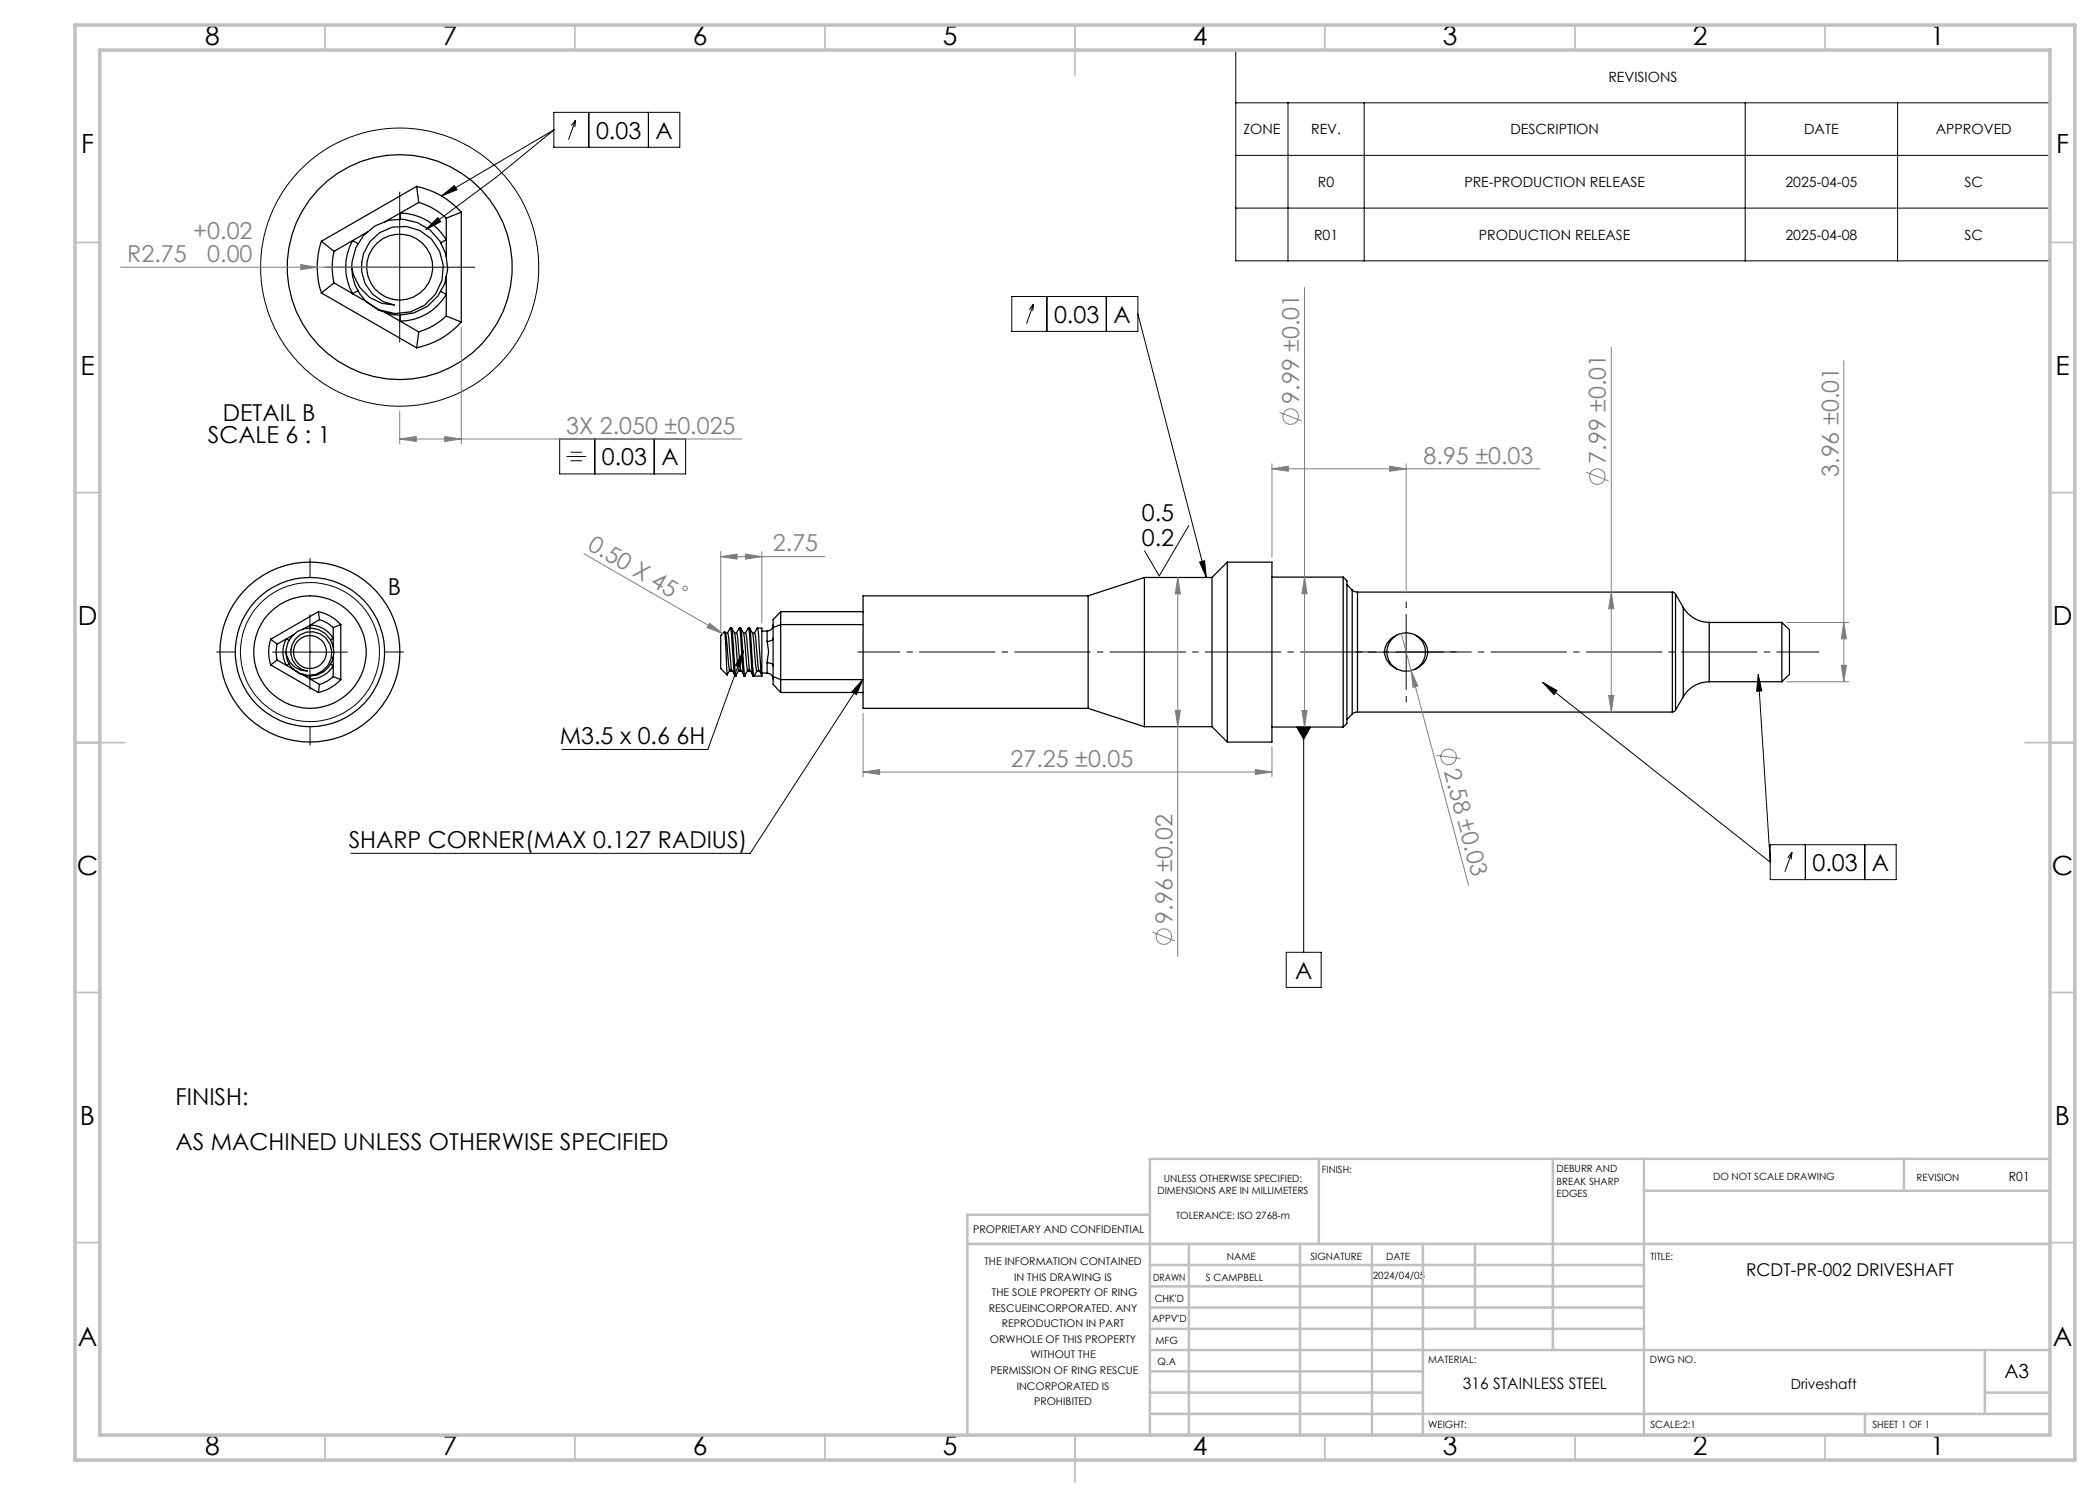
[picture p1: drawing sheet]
<svg xmlns="http://www.w3.org/2000/svg" width="420mm" height="297mm" viewBox="0 0 420 297" stroke-linecap="round" stroke-linejoin="round" font-family="sans-serif">
<g fill="none" stroke="#000" stroke-width=".25">
<path d="M83.3 37.3a16.1 16.1 0 0 1 9 5.1M83.3 37.3l-19 11M83.3 37.3l.4 3.2M64.3 48.3a16.2 16.2 0 0 0 0 10.3M64.3 48.3l2.5 2M64.3 58.6l19 11M66.8 50.3a13 13 0 0 0 0 6.3M66.8 56.6l-2.5 2M66.8 56.6l3.7 2.1M70.3 53.4a9.6 9.6 0 0 1 12.1-9.2 9.6 9.6 0 0 1 5.9 14 9.6 9.6 0 0 1-15.1 2.1M70.5 48.1a10.9 10.9 0 0 0 0 10.6M70.5 48.1l1.2 .7"/>
<path d="M70.5 58.7l2.7 1.6M70.5 48.1l-3.7 2.2M71.6 58.1l-1.1 .6M73.7 46.3l-3.2 1.8M74 48.3a8.3 8.3 0 0 1 8.9-2.7 8.3 8.3 0 0 1 5.8 7.5 9.2 9.2 0 0 1-9 9.6 9.2 9.2 0 0 1-9.4-9.3 8.6 8.6 0 0 0 8.5 7.6 7.8 7.8 0 0 1-4.8-12.7zM80 42.6a10.8 10.8 0 0 1 9.3 5.3l-1.2 .7M80 42.6v1.3M80 42.6l-3 1.8M83.7 40.5a13.4 13.4 0 0 1 5.6 3.1M83.7 40.5l-3.7 2.1M88.1 58.2l1.2 .7a10.8 10.8 0 0 1-9.3 5.3M89.3 43.6v7.7"/>
<path d="M89.3 55.3v7.9M92.3 42.4l-3 1.2M92.3 42.4v22M76.9 62.4l3.1 1.8M80 63v1.2M80 64.2l3.7 2.2M83.7 66.4l-.4 3.2M89.3 63.2a14.1 14.1 0 0 1-5.6 3.2M89.3 63.2l3 1.2M92.3 64.4a16.1 16.1 0 0 1-9 5.2M217.6 119.2v22.5M217.6 119.2h-45v22.5h45"/>
<path d="M228.9 115.5v29.8M228.9 115.5h13.5M228.9 115.5l-11.3 3.7M242.4 115.5v29.8M245.5 112.4h8.9v36h-8.9M245.5 112.4v36M245.5 112.4l-3.1 3.1M254.4 115.4h14.2M268.6 115.4v30M268.6 115.4l.8 .8v28.5l-.8 .7M269.4 116.9l1 1.1M270.4 118l.5 .3 .6 .1"/>
<path d="M270.4 118v24.8M271.5 118.4v24M271.5 118.4h63M334.5 118.4l.6 .4M334.5 118.4v24M335.1 118.8v23.2M335.1 118.8l1.6 2.7M54.2 127.8a8 8 0 0 0 0 5.2M54.2 127.8l1.2 1M54.2 133l9.5 5.5M55.4 128.8a7.2 7.2 0 0 0 0 3.2M55.4 132l-1.2 1"/>
<path d="M55.4 132l1.9 1.1M57.2 130.4a4.6 4.6 0 0 0 1.4 3.4M57.2 130.4a4.3 4.3 0 0 0 4.3 3.8 4 4 0 0 1-2.8-5.9 4 4 0 0 1 6.5-.7 4.5 4.5 0 0 1-.3 6.3 4.5 4.5 0 0 1-6.3-.1M57.2 130.4a4.8 4.8 0 0 1 6-4.6 4.8 4.8 0 0 1 3 7 4.8 4.8 0 0 1-7.6 1M57.3 127.8a5.3 5.3 0 0 0 0 5.3M57.3 127.8l.6 .3M57.3 133.1l1.3 .7M57.3 127.8l-1.9 1M57.8 132.7l-.5 .4M58.8 126.9l-1.5 .9M60.5 134.9l3.4 2M62.1 125a5.3 5.3 0 0 1 4.5 2.7l-.5 .3"/>
<path d="M62.1 125v.7M62.1 125l-1.6 .9M63.7 122.3a8.2 8.2 0 0 1 4.5 2.6M63.7 122.3l-9.5 5.5M63.7 122.3l.2 1.6M63.9 123.9a6.7 6.7 0 0 1 2.7 1.6M63.9 123.9l-1.8 1.1M63.9 136.9l-.2 1.6M66.1 132.8l.5 .4a5.5 5.5 0 0 1-4.5 2.6v-.6M66.6 135.3a6.2 6.2 0 0 1-2.7 1.6M66.6 125.5v3.9M66.6 131.3v4"/>
<path d="M66.6 135.3l1.6 .6M68.2 135.9a8.8 8.8 0 0 1-4.5 2.6M68.2 124.9l-1.6 .6M68.2 124.9v11M144.9 126.4l-.8 .7v6.6l1.4 1.3M144.9 126.4l.6 8.6M145 126.4l.1 .2M145.1 126.6l.8 7.5 .1 .1h.4M145.1 126.6h.4M146 125.6l-.5 1 .2 .9 .6 6.3M146.1 133.9l-.5 .8M146.1 125.7l.2 1 .5 7.6 .2 .9h.2"/>
<path d="M146.1 125.6h.2M146.3 133.9l.6 .9M146.3 125.7l.2 1 .4 6.6 .3 1.9 .1-.4M146.3 125.6l.6 1M146.9 126.6l.8 7.5 .1 .1h.4M146.9 126.6h.4M147.8 125.6l-.5 1 .2 .9 .6 6.3M147.9 133.9l-.6 .9M147.9 125.7l.2 1 .5 7.6 .2 .9h.2M147.9 125.6h.2M148.1 133.9l.6 .9M148.1 125.7l.2 1 .4 6.6 .3 1.9 .1-.4"/>
<path d="M148.1 125.6l.6 1M148.7 126.6l.8 7.5 .1 .1h.4M148.7 126.6h.4M149.6 125.6l-.5 1 .2 .9 .6 6.3M149.7 133.9l-.6 .9M149.7 125.7l.2 1 .6 8.3 .1 .2h1.8M149.7 125.6h.2M149.9 133.9l.6 .9M149.9 125.7l.2 1 .4 6.6 .3 1.9 .6-1M149.9 125.6l.6 1M150.5 126.6h.4M150.5 126.6l.6 6.1 .3 1.5"/>
<path d="M151.4 134.2h.4M151.4 125.6l-.5 1a2.25 2.25 0 0 1 .3 1.7l.5 5.5M151.5 125.7l.2 1 .5 7.6 .2 .9M151.5 125.6h.9v9.6M151.7 133.9l.6 .9M152.4 126.2h1M152.4 134.6h1M153.4 126.2v2.1M153.4 128.3a8.8 8.8 0 0 1 0 4.2M153.4 132.5a1.04 1.04 0 0 1 1.2 .7M153.4 134.6a1.2 1.2 0 0 1 1.2 1.2M153.4 132.5v2.1"/>
<path d="M154.6 135.3v1.6l1.5 1.6M154.6 125a1.2 1.2 0 0 1-1.2 1.2M154.6 127.7a1.08 1.08 0 0 1-1.2 .6M154.6 125.5v9.8M154.6 135.3l1.5 .6M156.1 122.3v2.6M156.1 122.3l-1.5 1.6v1.6M156.1 135.9v2.6M156.1 124.9l-1.5 .6M156.1 124.9v11M156.1 135.9h16.5M156.1 124.9h16.5"/>
<path d="M156.1 122.3h16.5M156.1 138.5h16.5M279.3 127.1a3.6 3.6 0 0 0-2.4 3.3 3.6 3.6 0 0 0 2.4 3.4M279.3 127.1a3.9 3.9 0 0 0 0 6.7M279.3 133.8a3.9 3.9 0 0 0 3.9 0M279.3 127.1a3.8 3.8 0 0 1 3.9 0M283.2 127.1a3.6 3.6 0 0 1 2.4 3.3 3.6 3.6 0 0 1-2.4 3.4M283.2 127.1a3.9 3.9 0 0 1 0 6.7M336.7 121.5a6 6 0 0 0 5.1 3M336.7 121.5v17.8M336.7 139.3l-1.6 2.7M341.8 136.3a6 6 0 0 0-5.1 3"/>
<path d="M341.8 124.5v11.8M341.8 124.5h14.6M341.8 136.3h14.6M356.4 124.5l1.5 1.5v8.9l-1.5 1.4M356.4 124.5v11.8M217.6 141.7l11.3 3.6M228.9 145.3h13.5M242.4 145.3l3.1 3.1M254.4 145.4h14.2M270.4 142.8l-1 1.1M271.5 142.4h-.4l-.7 .4M271.5 142.4h63"/>
<path d="M335.1 142l-.6 .4"/>
<circle cx="79.9" cy="53.4" r="22.5"/>
<circle cx="80" cy="53.4" r="6.6"/>
<circle cx="62" cy="130.4" r="14.9"/>
<circle cx="62" cy="130.4" r="11.2"/>
<circle cx="62" cy="130.4" r="18"/>
<circle cx="62" cy="130.4" r="3.3"/>
</g>
<g fill="none" stroke="#000" stroke-width=".2">
<path d="M247.2 10h162.8v42.2h-162.8zM79.9 38.4v30M88.3 39.2l2.6-2.1 .5 .9zM110.8 22.5h25.2v7h-25.2zM110.8 26h.1M110.8 26l-11.7 9.6-13.9 10.3M110.8 26l-22.5 13.2M115.1 24l-.8 1.1M115.1 24l-.1 1.4M115.1 24l-1.4 3.9M117.8 22.5v7M129.7 22.5v7"/>
<path d="M247.2 20.6h162.8M247.2 31.1h162.8M257.6 20.6v31.6M272.8 20.6v31.6M349 20.6v31.6M379.5 20.6v31.6M64.9 53.4h30M87.6 43.5l.6 .8-3 1.6zM202.4 59.3h25.2v7h-25.2zM209.4 59.3v7M221.3 59.3v7M247.2 41.6h162.8"/>
<path d="M206.7 60.8l-.9 1.1M206.7 60.8l-.1 1.4M206.7 60.8l-1.4 3.9M227.6 62.8l13.7 52.7M111.9 87.8h25.2v7h-25.2zM113.3 91.3h3.9M114.1 90.4h2.3M114.1 92.1h2.3M119 87.8v7M130.8 87.8v7M237.7 105.2l-5.9 10-2.9-5M239.9 112.4l1-.3 .4 3.4z"/>
<path d="M54.5 130.4h15M62 122.9v15M148.7 130.2l-.7 3.3-.9-.4zM148.7 130.2l-7.1 19.7h-29.2M172.6 135.9l-1.3 3-.9-.5zM172.6 135.9l-22.6 34.8h-79.8M273.7 130.4h15M281.2 122.9v15M308.5 136.5l2.9 1.6-.6 .8zM351.6 134.9l.8 3.3-1.1 .1zM351.6 134.9l2.4 37.5-45.5-35.9M259.3 145.4h2.8l-1.4 2.4z"/>
<path d="M260.7 145.4v45.1M354 168.9h25.2v7h-25.2zM358.4 170.5l-.9 1.1M358.4 170.5l-.2 1.4M358.4 170.5l-1.4 3.9M361.1 168.9v7M373 168.9v7M257.2 190.5h7v7h-7z"/>
<circle cx="79.9" cy="53.4" r="27.8"/>
<circle cx="62" cy="130.4" r="13.9"/>
</g>
<g fill="none" stroke="#808080" stroke-width=".2">
<path d="M24.1 53.4h55.8M60.1 52.9l3.3 .5-3.3 .5zM260.9 57.5v87.9M92.3 65.4v23.4M322.3 69.5v72.9M368.8 72.1v64.2M79.9 87.8l3.4-.5v1zM79.9 82.2v6.6M79.9 87.8h68.5M88.9 87.3l3.4 .5-3.4 .5zM254.4 93.8l3.3-.6v1.1zM254.4 92.7v18.7"/>
<path d="M254.4 93.8h53.6M255.9 82.4l4.5 1.8M277.9 93.2l3.3 .6-3.3 .5zM281.2 92.7v25.3M317.3 94.4l4.4 1.8M116.8 110.7l27.7 16M144.1 111.3l3.3-.5v1zM144.1 110.3v15.8M144.1 111.3h20.8M149.1 110.8l3.3 .5-3.3 .5zM152.4 110.3v14.3M235.5 115.5l.6 3.3h-1z"/>
<path d="M235.5 115.5v75.8M260.9 115.4l.5 3.3h-1zM322.3 118.4l.5 3.3h-1.1zM141.9 124.6l2.6 2.1-3.1-1.2zM280.2 126.7l2 7.5M282.2 134.2l1.4 3-1 .3zM282.2 134.2l11.5 42.9M282.3 134.1l-1 .2M321.7 139.1h1.1l-.5 3.3zM357.4 124.5h12.4M357.4 136.3h12.4M368.3 133.1h1l-.5 3.2z"/>
<path d="M368.8 124.5l.5 3.3h-1zM172.6 154.4l3.3-.5v1zM172.6 142.7v12.7M172.6 154.4h81.8M235.1 142.1h1l-.6 3.2zM251.1 153.9l3.3 .5-3.3 .5zM254.4 149.4v6M260.4 142.1h1l-.5 3.3zM287.3 151.1l4.8 .6M230.5 186.4l4.5 1.8"/>
<circle cx="258.1" cy="83.3" r="1.55"/>
<circle cx="319.5" cy="95.3" r="1.55"/>
<circle cx="137" cy="117.7" r=".45"/>
<circle cx="289.7" cy="151.4" r="1.55"/>
<circle cx="232.8" cy="187.3" r="1.56"/>
</g>
<path d="M62 115.4v-3.8M47 130.4h-3.7M77 130.4h3.8M62 145.4v3.7" fill="none" stroke="#000" stroke-width=".2" stroke-dasharray="15.2 1.3 1.3 1.3" stroke-linecap="butt"/>
<path d="M171.5 130.4h192.3" fill="none" stroke="#000" stroke-width=".2" stroke-dasharray="15.2 1.3 1.3 1.3" stroke-dashoffset="6.7" stroke-linecap="butt"/>
<path d="M273.7 130.4h-3.8M281.2 122.9v-3.9M281.2 137.9v3.9M288.7 130.4h3.9" fill="none" stroke="#000" stroke-width=".2" stroke-dasharray="15.2 1.3 1.3 1.3" stroke-dashoffset="15.2" stroke-linecap="butt"/>
<g fill="none" stroke="#c0c0c0" stroke-width=".35">
<path d="M65 5v5M115 5v5M165 5v5M215 5v10M265 5v5M315 5v5M365 5v5M15 48.5h5M410 48.5h5M15 98.5h5M410 98.5h5M15 148.5h10"/>
<path d="M405 148.5h10M15 198.5h5M410 198.5h5M15 248.5h5M410 248.5h5M65 287v5M115 287v5M165 287v5M215 287v9.4M265 287v5M315 287v5M365 287v5"/>
</g>
<g fill="none" stroke="#c0c0c0" stroke-width=".5">
<path d="M263.8 231.8v17M310.6 231.8v38.2M328.8 231.8v55.2M328.8 238.2h81.2M380.8 231.8v6.4M410 231.8h-180v55.2M193.5 248.8h216.5M230 257.3h98.8M230 253h98.8M230 243h-36.5v44M237.8 248.8v38.2M260 248.8v38.2"/>
<path d="M274.4 248.8v38.2M284.6 248.8v38.2M295 248.8v17M230 265.8h98.8M230 261.5h98.8M230 278.5h54.6M230 274.3h54.6M230 270h180M397 278.5h13M397 270v12.8M230 282.8h180M373 282.8v4.2"/>
</g>
<path d="M15 5h400v287h-400zM20 10h390v277h-390z" fill="none" stroke="#c0c0c0" stroke-width=".7"/>
<path d="M148.7 130.2l-.7 3.3-.9-.4zM172.6 135.9l-1.3 3-.9-.5zM351.6 134.9l.8 3.3-1.1 .1zM308.5 136.5l2.9 1.6-.6 .8zM239.9 112.4l1-.3 .4 3.4zM259.3 145.4l1.4 2.4 1.4-2.4zM88.3 39.2l2.6-2.1 .5 .9zM87.6 43.5l.6 .8-3 1.6z" fill="#000"/>
<g fill="#808080">
<path d="M141.9 124.6l2.6 2.1-3.1-1.2z"/>
<path d="M60.1 52.9l3.3 .5-3.3 .5z"/>
<path d="M282.2 134.2l1.4 3-1 .3z"/>
<path d="M149.1 110.8l3.3 .5-3.3 .5zM144.1 111.3l3.3-.5v1z"/>
<path d="M172.6 154.4l3.3-.5v1zM251.1 153.9l3.3 .5-3.3 .5zM254.4 93.8l3.3-.6v1.1zM277.9 93.2l3.3 .6-3.3 .5zM79.9 87.8l3.4-.5v1zM88.9 87.3l3.4 .5-3.4 .5z"/>
<path d="M260.9 115.4l.5 3.3h-1zM260.4 142.1h1l-.5 3.3zM322.3 118.4l.5 3.3h-1.1zM321.7 139.1h1.1l-.5 3.3zM368.8 124.5l.5 3.3h-1zM368.3 133.1h1l-.5 3.2zM235.5 115.5l.6 3.3h-1zM235.1 142.1h1l-.6 3.2z"/>
</g>
<g font-size="5.3">
<text x="41" y="8.9">8</text>
<text x="88.5" y="8.9">7</text>
<text x="138.5" y="8.9">6</text>
<text x="188.5" y="8.9">5</text>
<text x="238.5" y="8.9">4</text>
<text x="288.5" y="8.9">3</text>
<text x="338.5" y="8.9">2</text>
<text x="386" y="8.9">1</text>
<text x="16.2" y="30.7">F</text>
<text x="411.2" y="30.7">F</text>
<text x="16.1" y="74.9">E</text>
<text x="411.1" y="74.9">E</text>
<text x="15.5" y="124.9">D</text>
<text x="410.5" y="124.9">D</text>
<text x="15.4" y="174.9">C</text>
<text x="410.4" y="174.9">C</text>
<text x="16" y="224.9">B</text>
<text x="411" y="224.9">B</text>
<text x="15.5" y="269.2">A</text>
<text x="410.5" y="269.2">A</text>
<text x="41" y="290.9">8</text>
<text x="88.5" y="290.9">7</text>
<text x="138.5" y="290.9">6</text>
<text x="188.5" y="290.9">5</text>
<text x="238.5" y="290.9">4</text>
<text x="288.5" y="290.9">3</text>
<text x="338.5" y="290.9">2</text>
<text x="386" y="290.9">1</text>
</g>
<g font-size="4.7">
<text x="119.2" y="27.7">0.03</text>
<text x="131.1" y="27.7">A</text>
<text x="210.8" y="64.5">0.03</text>
<text x="222.7" y="64.5">A</text>
<text x="41.6" y="88.7">SCALE 6 : 1</text>
<text x="44.5" y="84.2">DETAIL B</text>
<text x="120.4" y="93">0.03</text>
<text x="132.3" y="93">A</text>
<text x="228.4" y="104.1">0.5</text>
<text x="228.4" y="109.1">0.2</text>
<text x="77.6" y="119">B</text>
<text x="112" y="148.8">M3.5 x 0.6 6H</text>
<text x="69.7" y="169.6">SHARP CORNER(MAX 0.127 RADIUS)</text>
<text x="362.5" y="174.2">0.03</text>
<text x="374.4" y="174.2">A</text>
<text x="259" y="195.7">A</text>
<text x="35.1" y="221">FINISH:</text>
<text x="35.1" y="230">AS MACHINED UNLESS OTHERWISE SPECIFIED</text>
</g>
<g font-size="4.7" fill="#808080">
<text x="38.6" y="47.9">+0.02</text>
<text x="25.5" y="52.4">R2.75</text>
<text x="41.5" y="52.4">0.00</text>
<text x="259.8" y="80.7" transform="rotate(-90 259.8 80.7)">9.99 ±0.01</text>
<text x="113.3" y="86.8">3X 2.050 ±0.025</text>
<text x="284.7" y="92.7">8.95 ±0.03</text>
<text x="321.2" y="92.7" transform="rotate(-90 321.2 92.7)">7.99 ±0.01</text>
<text x="367.8" y="95.4" transform="rotate(-90 367.8 95.4)">3.96 ±0.01</text>
<text x="117.3" y="109.8" transform="rotate(30 117.3 109.8)">0.50 X 45</text>
<text x="154.6" y="110.3">2.75</text>
<text x="202.1" y="153.4">27.25 ±0.05</text>
<text x="288.7" y="154.3" transform="rotate(75 288.7 154.3)">2.58 ±0.03</text>
<text x="234.5" y="184.7" transform="rotate(-90 234.5 184.7)">9.96 ±0.02</text>
</g>
<text font-size="3.9" x="400.9" y="275.5">A3</text>
<text font-size="3.5" x="349.2" y="255.3">RCDT-PR-002 DRIVESHAFT</text>
<text font-size="3.2" x="292.6" y="277.9">316 STAINLESS STEEL</text>
<g font-size="2.8">
<text x="321.7" y="16.3">REVISIONS</text>
<text x="248.7" y="26.9">ZONE</text>
<text x="262.2" y="26.9">REV.</text>
<text x="302.1" y="26.9">DESCRIPTION</text>
<text x="360.8" y="26.9">DATE</text>
<text x="387.2" y="26.9">APPROVED</text>
<text x="263.6" y="37.4">R0</text>
<text x="292.9" y="37.4">PRE-PRODUCTION RELEASE</text>
<text x="357.1" y="37.4">2025-04-05</text>
<text x="392.9" y="37.4">SC</text>
<text x="262.8" y="47.9">R01</text>
<text x="295.8" y="47.9">PRODUCTION RELEASE</text>
<text x="357.1" y="47.9">2025-04-08</text>
<text x="392.9" y="47.9">SC</text>
<text x="358.2" y="277.9">Driveshaft</text>
</g>
<text font-size="2.5" x="401.8" y="236.1">R01</text>
<g font-size="2.1">
<text x="194.7" y="246.6">PROPRIETARY AND CONFIDENTIAL</text>
<text x="196.9" y="253">THE INFORMATION CONTAINED</text>
<text x="202.8" y="256.1">IN THIS DRAWING IS</text>
<text x="197.8" y="262.3">RESCUEINCORPORATED. ANY</text>
<text x="198.4" y="259.2">THE SOLE PROPERTY OF RING</text>
<text x="198" y="268.6">ORWHOLE OF THIS PROPERTY</text>
<text x="200.4" y="265.5">REPRODUCTION IN PART</text>
<text x="198.1" y="274.8">PERMISSION OF RING RESCUE</text>
<text x="206.1" y="271.7">WITHOUT THE</text>
<text x="203.3" y="277.9">INCORPORATED IS</text>
<text x="206.8" y="281">PROHIBITED</text>
</g>
<g font-size="2">
<text x="231.5" y="238.8">DIMENSIONS ARE IN MILLIMETERS</text>
<text x="232.8" y="236.3">UNLESS OTHERWISE SPECIFIED:</text>
<text x="264.4" y="234.6">FINISH:</text>
<text x="311.3" y="234.5">DEBURR AND</text>
<text x="311.3" y="237">BREAK SHARP</text>
<text x="311.3" y="239.5">EDGES</text>
<text x="342.6" y="236">DO NOT SCALE DRAWING</text>
<text x="383.3" y="236.2">REVISION</text>
<text x="235.2" y="243.8">TOLERANCE: ISO 2768-m</text>
<text x="245.4" y="251.9">NAME</text>
<text x="262.1" y="251.9">SIGNATURE</text>
<text x="277.2" y="251.9">DATE</text>
<text x="330.1" y="251.9">TITLE:</text>
<text x="230.6" y="256.1">DRAWN</text>
<text x="241.2" y="256.1">S CAMPBELL</text>
<text x="274.6" y="255.9">2024/04/05</text>
<text x="230.9" y="260.3">CHK'D</text>
<text x="230.4" y="264.4">APPV'D</text>
<text x="231.1" y="268.8">MFG</text>
<text x="231.5" y="273">Q.A</text>
<text x="285.6" y="272.5">MATERIAL:</text>
<text x="330" y="272.5">DWG NO.</text>
<text x="285.6" y="285.5">WEIGHT:</text>
<text x="330.1" y="285.6">SCALE:2:1</text>
<text x="374.5" y="285.6">SHEET 1 OF 1</text>
</g>
</svg>
